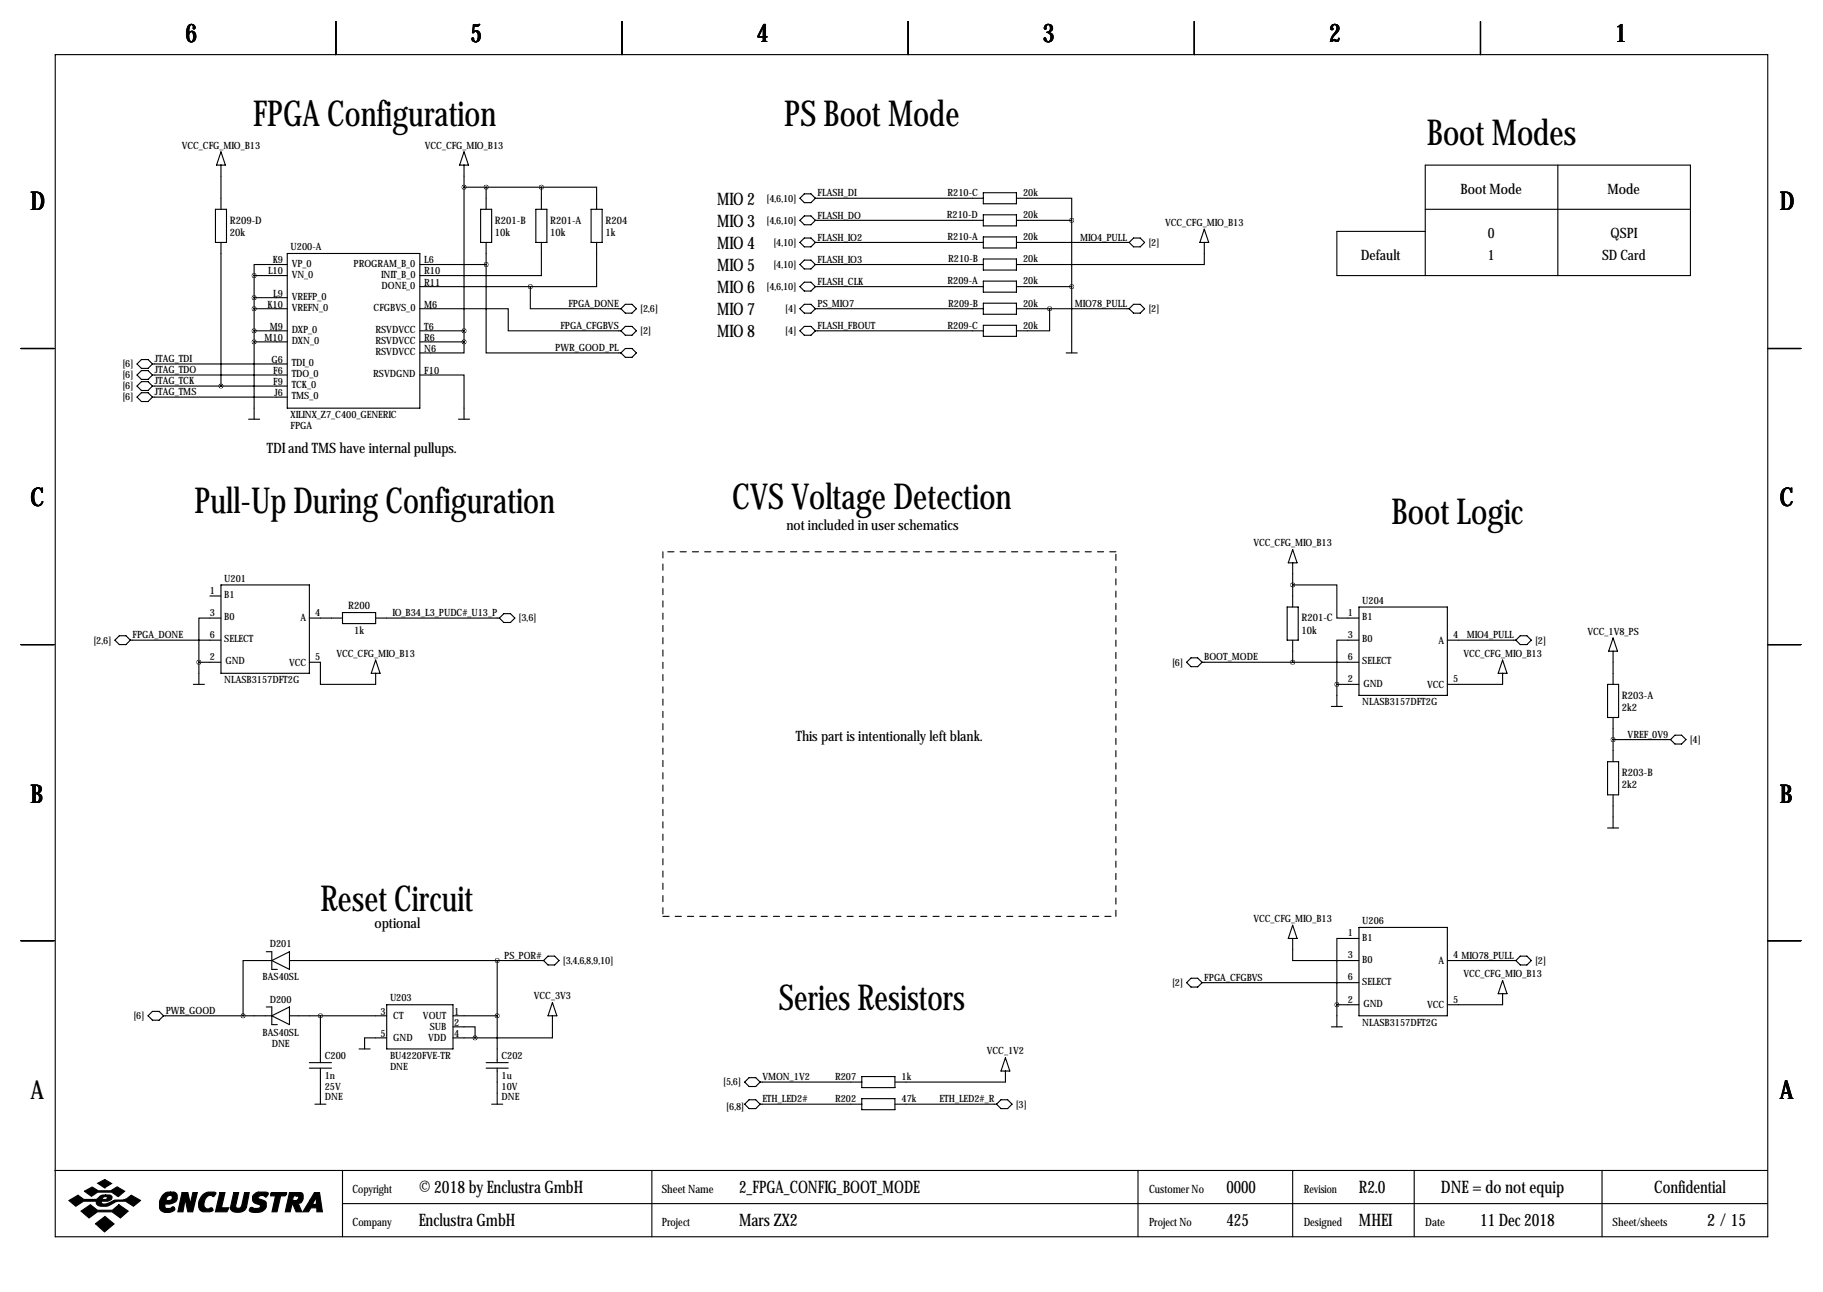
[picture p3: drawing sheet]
<svg xmlns="http://www.w3.org/2000/svg" width="419mm" height="297mm" viewBox="0 0 419 297" stroke-linecap="round" stroke-linejoin="round" font-family="sans-serif">
<g fill="none" stroke="#000" stroke-width=".25">
<path d="M12.7 12.6h393.7v271.7h-393.7zM77.2 4.9v7.7M143 4.9v7.7M208.8 4.9v7.7M274.6 4.9v7.7M340.4 4.9v7.7M50.8 34.9l1 3.1h-2zM50.8 38v10.1M106.7 34.9l1 3.1h-2zM106.7 38v40.6M358.1 38v25.4M49.5 48.1h2.6v7.6h-2.6z"/>
<path d="M50.8 55.7v33.1M66 58.3h30.5v35.5h-30.5zM106.7 43h17.8M110.5 48.1h2.5v7.6h-2.5zM111.8 43v5.1M111.8 55.7v5.1M123.2 48.1h2.5v7.6h-2.5zM124.5 43h12.7v5.1M124.5 55.7v7.7h-28M124.5 43v5.1M135.9 48.1h2.5v7.6h-2.5zM137.2 55.7v10.2h-15.3"/>
<path d="M184.9 44.6h1.5l1.1 1-1.1 1h-1.5l-1-1zM184.9 49.6h1.5l1.1 1.1-1.1 1h-1.5l-1-1zM184.9 54.7h1.5l1.1 1-1.1 1.1h-1.5l-1-1.1zM184.9 59.8h1.5l1.1 1-1.1 1h-1.5l-1-1zM187.5 55.7h38.6M187.5 45.6h38.6M187.5 50.7h38.6M226.1 44.3h7.6v2.5h-7.6zM226.1 49.4h7.6v2.5h-7.6zM226.1 54.5h7.6v2.5h-7.6zM226.1 59.5h7.6v2.6h-7.6zM233.7 45.6h12.7v5.1"/>
<path d="M233.7 55.7h25.9M233.7 50.7h12.7M246.4 50.7v30.4M260.6 54.7h1.5l1 1-1 1.1h-1.5l-1-1.1zM276.9 55.7v5.1h-43.2M276.9 52.7l1 3h-2.1zM327.7 48.1h60.9M327.7 53.2h-20.4v10.2h81.3v-25.4h-60.9v25.4M58.4 63.4h7.6M58.4 71h7.6M58.4 76.1h7.6M58.4 68.4h7.6"/>
<path d="M58.4 78.6h7.6M58.4 63.4v33M66 60.8h-7.6v2.6M96.5 71h20.3v5.1h25.9M96.5 65.9h25.4M96.5 76.1h10.2M96.5 60.8h15.3M96.5 78.6h10.2M106.7 78.6v2.5h-10.2M111.8 60.8v20.3h30.9M121.9 65.9v5.1h20.8M143.8 70h1.5l1 1-1 1h-1.5l-1.1-1z"/>
<path d="M143.8 75h1.5l1 1.1-1 1h-1.5l-1.1-1zM184.9 64.9h1.5l1.1 1-1.1 1h-1.5l-1-1zM184.9 70h1.5l1.1 1-1.1 1h-1.5l-1-1zM184.9 75h1.5l1.1 1.1-1.1 1h-1.5l-1-1zM187.5 65.9h38.6M187.5 71h38.6M187.5 76.1h38.6M187.5 60.8h38.6M226.1 64.6h7.6v2.6h-7.6zM226.1 69.7h7.6v2.5h-7.6zM226.1 74.8h7.6v2.5h-7.6zM233.7 65.9h12.7"/>
<path d="M233.7 71h25.9M241.3 71v5.1h-7.6M260.6 70h1.5l1 1-1 1h-1.5l-1-1zM4.8 80.1h7.6M31.5 88.8l1-1.1h1.5l1.1 1.1-1.1 1h-1.5zM31.5 83.7l1-1h1.5l1.1 1-1.1 1h-1.5zM31.5 91.3l1-1h1.5l1.1 1-1.1 1h-1.5zM31.5 86.2l1-1h1.5l1.1 1-1.1 1h-1.5zM35.1 83.7h30.9M35.1 86.2h30.9M35.1 88.8h30.9M35.1 91.3h30.9"/>
<path d="M57.1 96.4h2.6M96.5 86.2h10.2v10.2M105.4 96.4h2.5M143.8 80.1h1.5l1 1-1 1.1h-1.5l-1.1-1.1zM245.1 81.1h2.5M406.4 80.1h7.6M48.3 137h2.5M50.8 134.5h20.3v20.3h-20.3zM295.9 139.6h2.5v7.6h-2.5zM297.2 134.5h10.1v7.6h5.1M297.2 129.4v10.2M297.2 126.4l1 3h-2z"/>
<path d="M312.4 139.6h20.3v20.3h-20.3zM4.8 148.2h7.6M26.4 147.2l1-1h1.6l1 1-1 1h-1.6zM30 147.2h20.8M44.4 157.3h2.6M45.7 152.3h5.1M45.7 152.3v5M50.8 142.1h-5.1v10.2M71.1 152.3h2.6v5h12.7v-2.5M71.1 142.1h7.6M78.7 140.8h7.7v2.6h-7.7zM86.4 142.1h28.4"/>
<path d="M86.4 151.8l1 3h-2.1zM114.8 142.1l1-1h1.5l1.1 1-1.1 1h-1.5zM273.8 151.2h1.5l1.1 1.1-1.1 1h-1.5l-1-1zM276.4 152.3h36M297.2 147.2v5.1M307.3 157.3v5.1M307.3 157.3h5.1M312.4 147.2h-5.1v10.1M332.7 147.2h15.8M345.4 154.8v2.5h-12.7M345.4 151.8l1.1 3h-2.1zM349.5 146.2h1.5l1 1-1 1h-1.5l-1-1z"/>
<path d="M369.6 157.3h2.5v7.7h-2.5zM370.8 149.7v7.6M370.8 146.7l1.1 3h-2.1zM406.4 148.2h7.6M306.1 162.4h2.5M369.6 175.1h2.5v7.6h-2.5zM370.8 165v10.1M370.8 170h13.2M385.1 169h1.5l1 1-1 1.1h-1.5l-1.1-1.1zM369.6 190.4h2.5M370.8 182.7v7.7M4.8 216.3h7.6"/>
<path d="M61.2 218.8h1.3v4.1h1.3M126 219.8h1.5l1 1-1 1.1h-1.5l-1-1.1zM297.2 215.8v5h15.2M297.2 212.7l1 3.1h-2zM312.4 215.8h-5.1v15.2M312.4 213.2h20.3v20.3h-20.3zM349.5 219.8h1.5l1 1-1 1.1h-1.5l-1-1.1zM406.4 216.3h7.6M35.1 232.5h1.5l1 1-1 1.1h-1.5l-1.1-1.1zM37.6 233.5h24.9M61.2 231.5h1.3v4.1h1.3M62.5 220.8h-6.6v12.7"/>
<path d="M62.5 220.8l4-2v4.1zM62.5 233.5l4-2v4.1zM66.5 233.5h22.4M66.5 220.8h58.5M73.7 233.5v10.8M88.9 231h15.2v10.2h-15.2zM88.9 238.6h-5.1v2.6M104.1 236.1h5.1v2.5M104.1 233.5h10.2M104.1 238.6h5.1M114.3 220.8v23.5M127 233.5v5.1h-17.8"/>
<path d="M127 230.5l1 3h-2zM273.8 224.9h1.5l1.1 1-1.1 1h-1.5l-1-1zM276.4 225.9h36M306.1 236.1h2.5M307.3 231v5.1M307.3 231h5.1M332.7 220.8h15.8M345.4 228.5v2.5h-12.7M345.4 225.4l1.1 3.1h-2.1zM71.1 244.3h5.1M71.1 245.6h5.1M72.4 253.9h2.5"/>
<path d="M73.7 245.6v8.3M82.5 241.2h2.6M111.8 244.3h5M111.8 245.6h5M113 253.9h2.6M114.3 245.6v8.3M171.2 248.8l1-1h1.5l1.1 1-1.1 1h-1.5zM171.2 253.9l1-1.1h1.5l1.1 1.1-1.1 1h-1.5zM174.8 248.8h23.3M174.8 253.9h23.3M198.1 247.5h7.6v2.5h-7.6zM198.1 252.6h7.6v2.5h-7.6z"/>
<path d="M205.7 253.9h23.4M229.1 253.9l1-1.1h1.5l1.1 1.1-1.1 1h-1.5zM231.1 246.2v2.6h-25.4M231.1 243.2l1.1 3h-2.1zM12.6 269.1h393.7M78.7 269.1v15.2M78.7 276.7h327.6M149.9 269.1v15.2M261.6 269.1v15.2M297.2 269.1v15.2M325.1 269.1v15.2M368.3 269.1v15.2"/>
</g>
<g fill="#000" stroke="#000" stroke-width=".25">
<path d="M15.8 276l2.1-1.2 1.4 1h2.8l.3-.2a1.77 1.77 0 0 1 1.9-.9v.4l-.6 .2-.2 .5h.9l.3-.6-.4-.1v-.4h.9a.59 .59 0 0 1 .6 .7l-.2 .4-.8 .4h-1.4l-.1 .1 .1 .4a3.2 3.2 0 0 0 2.7-.7l.3-.1a4 4 0 0 0 3.8-1.1l2.1 1.2-1.6 1.3a4 4 0 0 0-5.5-.2 2.66 2.66 0 0 1-2.9-.2l-.1-.7h-3l-1.8 1.1zM19.4 273.9l1.8-1 1.4 .9h2.9l1.4-.9 1.8 1-1.5 1.2-1.5-1h-3.2l-1.5 .9zM22.5 272l1.6-.8 1.6 .9-1.6 1zM18.6 278.4l2.2-1.4 1.6 1.2h3.5l1.4-1.2 2.2 1.4-1.8 1.6-1.9-1.4h-3.4l-1.9 1.4zM37.4 274.7a1.75 1.75 0 0 1 1.8-.6v.7a.82 .82 0 0 0-.8 1.2h.6a.6 .6 0 0 0 .6-.5 .6 .6 0 0 0-.4-.7v-.7h.8l.5 .3a1.61 1.61 0 0 1 0 1.7 1.61 1.61 0 0 1-1.5 .7h-1v.9l.2 .1h.9l.7-.4 .4 .4a1.06 1.06 0 0 1-1.3 1 1.82 1.82 0 0 1-2.2-1.1 3.5 3.5 0 0 1 .7-3zM41.9 274.2h1.3l.5 2.6 .6-2.6h1.1l-1.1 4.4h-1.1l-.6-2.9-.5 2.9h-1.2zM46.7 274.6a2.78 2.78 0 0 1 2.9-.4l-.4 .9a1.32 1.32 0 0 0-2.1 .8l-.2 .8a.98 .98 0 0 0 1.1 1.2 .55 .55 0 0 1 .6-.2 .55 .55 0 0 1 .4 .6l-.7 .3-1.8-.1a1.79 1.79 0 0 1-.8-2.3zM50.5 274.2h1.2l-.8 3.5h1.7l-.4 .9h-2.7zM53.7 274.2h1.2l-.7 3.1a.73 .73 0 0 0 .7 .5 .73 .73 0 0 0 .7-.6l.6-3h1.1l-.7 3.4a2.28 2.28 0 0 1-3.6 .4v-.4zM58.3 274.7l.8-.6h2.1l.5 .2v.2l-.6 .7a.96 .96 0 0 0-1-.4 .96 .96 0 0 0-.8 .6l1.7 .8a1.71 1.71 0 0 1-.1 1.8 1.71 1.71 0 0 1-1.7 .8l-1.4-.2a.51 .51 0 0 1-.4-.7 .51 .51 0 0 1 .8-.2l1 .1a.52 .52 0 0 0 .6-.2 .52 .52 0 0 0-.2-.7 1.39 1.39 0 0 1-1.4-.6 1.39 1.39 0 0 1 .1-1.6zM62.2 274.4l.2-.2h3.5l-.1 .4-.3 .3h-1l-.8 3.7h-1.2l.8-3.7h-1.1zM66.5 274.2h1.7v.7h-.7l-.2 1.1h.9l.3-.3a.44 .44 0 0 0 .1-.5 .44 .44 0 0 0-.4-.3v-.7h1l.3 .2 .2 .3v.9a1.03 1.03 0 0 1-1.2 1l.9 2h-1.3l-.8-1.8h-.1l-.5 1.8h-1.1z"/>
<path d="M72.3 274.2h1.2l.6 4.4h-1.3v-.9h-1.3l-.6 .9h-1.3l1.7-2.7h1l-.4 .8 .2 .2h.4l.2-.2v-1.5l-.4 .7h-1zM21.9 281.3l2.2-1.6 2.1 1.7-2.2 1.8z"/>
</g>
<path d="M152.4 126.9v83.8M256.5 126.9h-104.1M152.4 210.7h104.1M256.5 210.7v-83.8" fill="none" stroke="#000" stroke-width=".25" stroke-dasharray="1.4 1.4"/>
<path d="M58.4 78.6a.05 .05 0 0 0 .1 0 .05 .05 0 0 0-.1 0zM106.6 43a.05 .05 0 0 0 .1 0 .05 .05 0 0 0-.1 0zM124.4 43a.05 .05 0 0 0 .1 0 .05 .05 0 0 0-.1 0zM106.6 76.1a.05 .05 0 0 0 .1 0 .05 .05 0 0 0-.1 0zM106.6 78.6a.05 .05 0 0 0 .1 0 .05 .05 0 0 0-.1 0zM246.3 65.9a.05 .05 0 0 0 .1 0 .05 .05 0 0 0-.1 0zM111.7 43a.05 .05 0 0 0 .1 0 .05 .05 0 0 0-.1 0zM297.1 152.3a.05 .05 0 0 0 .1 0 .05 .05 0 0 0-.1 0zM307.3 157.3a.05 .05 0 0 0 .1 0 .05 .05 0 0 0-.1 0zM297.1 134.5a.05 .05 0 0 0 .1 0 .05 .05 0 0 0-.1 0zM246.3 50.7a.05 .05 0 0 0 .1 0 .05 .05 0 0 0-.1 0zM370.8 170a.05 .05 0 0 0 .1 0 .05 .05 0 0 0-.1 0zM109.2 238.6a.05 .05 0 0 0 .1 0 .05 .05 0 0 0-.1 0zM73.6 233.5a.05 .05 0 0 0 .1 0 .05 .05 0 0 0-.1 0zM58.4 76.1a.05 .05 0 0 0 .1 0 .05 .05 0 0 0-.1 0zM58.4 71a.05 .05 0 0 0 .1 0 .05 .05 0 0 0-.1 0zM58.4 68.4a.05 .05 0 0 0 .1 0 .05 .05 0 0 0-.1 0zM58.4 63.4a.05 .05 0 0 0 .1 0 .05 .05 0 0 0-.1 0zM307.3 231a.05 .05 0 0 0 .1 0 .05 .05 0 0 0-.1 0zM45.7 152.3a.05 .05 0 0 0 .1 0 .05 .05 0 0 0-.1 0zM55.8 233.5a.05 .05 0 0 0 .1 0 .05 .05 0 0 0-.1 0zM111.7 60.8a.05 .05 0 0 0 .1 0 .05 .05 0 0 0-.1 0zM121.9 65.9a.05 .05 0 0 0 .1 0 .05 .05 0 0 0-.1 0z" fill="#000" stroke="#000" stroke-width="1"/>
<g font-size="8.2">
<text x="58.2" y="29.1">FPGA Configuration</text>
<text x="180.3" y="29.1">PS Boot Mode</text>
<text x="328" y="33.3">Boot Modes</text>
<text x="44.7" y="118">Pull-Up During Configuration</text>
<text x="168.4" y="117.1">CVS Voltage Detection</text>
<text x="319.9" y="120.5">Boot Logic</text>
<text x="73.7" y="209.4">Reset Circuit</text>
<text x="179" y="232.3">Series Resistors</text>
</g>
<g font-size="5.9">
<text x="42.7" y="9.8">6</text>
<text x="108.2" y="9.8">5</text>
<text x="174" y="9.8">4</text>
<text x="239.8" y="9.8">3</text>
<text x="305.6" y="9.8">2</text>
<text x="371.3" y="9.8">1</text>
<text x="7" y="48.4">D</text>
<text x="409.2" y="48.4">D</text>
<text x="7" y="116.4">C</text>
<text x="409.2" y="116.4">C</text>
<text x="7" y="184.5">B</text>
<text x="409.2" y="184.5">B</text>
<text x="7" y="252.6">A</text>
<text x="409.2" y="252.6">A</text>
</g>
<g font-size="4">
<text x="164.9" y="47.1">MIO 2</text>
<text x="164.9" y="52.1">MIO 3</text>
<text x="164.9" y="57.2">MIO 4</text>
<text x="164.9" y="62.3">MIO 5</text>
<text x="164.9" y="67.4">MIO 6</text>
<text x="164.9" y="72.5">MIO 7</text>
<text x="164.9" y="77.5">MIO 8</text>
<text x="96.3" y="274.2">© 2018 by Enclustra GmbH</text>
<text x="169.9" y="274.2">2_FPGA_CONFIG_BOOT_MODE</text>
<text x="281.9" y="274.2">0000</text>
<text x="312.4" y="274.2">R2.0</text>
<text x="331.3" y="274.2">DNE = do not equip</text>
<text x="380.3" y="274.2">Confidential</text>
<text x="96.3" y="281.8">Enclustra GmbH</text>
<text x="169.9" y="281.8">Mars ZX2</text>
<text x="281.9" y="281.8">425</text>
<text x="312.4" y="281.8">MHEI</text>
<text x="340.3" y="281.8">11 Dec 2018</text>
<text x="392.5" y="281.8">2 /15</text>
</g>
<g font-size="3.3">
<text x="335.8" y="44.6">Boot Mode</text>
<text x="369.6" y="44.6">Mode</text>
<text x="312.9" y="59.8">Default</text>
<text x="342" y="59.8">1</text>
<text x="342" y="54.7">0</text>
<text x="368.3" y="59.8">SD Card</text>
<text x="370.3" y="54.7">QSPI</text>
<text x="61.3" y="104.2">TDI and TMS have internal pullups.</text>
<text x="180.8" y="121.9">not included in user schematics</text>
<text x="182.9" y="170.3">This part is intentionally left blank.</text>
<text x="86.1" y="213.4">optional</text>
</g>
<g font-size="2.6">
<text x="81" y="274.2">Copyright</text>
<text x="152.1" y="274.2">Sheet Name</text>
<text x="264.2" y="274.2">Customer No</text>
<text x="299.7" y="274.2">Revision</text>
<text x="81" y="281.8">Company</text>
<text x="152.1" y="281.8">Project</text>
<text x="264.2" y="281.8">Project No</text>
<text x="299.7" y="281.8">Designed</text>
<text x="327.7" y="281.8">Date</text>
<text x="370.7" y="281.8">Sheet/sheets</text>
</g>
<g font-size="2.4">
<text x="52.8" y="51.4">R209-D</text>
<text x="113.8" y="51.4">R201-B</text>
<text x="126.5" y="51.4">R201-A</text>
<text x="139.2" y="51.4">R204</text>
<text x="52.8" y="54.3">20k</text>
<text x="113.8" y="54.3">10k</text>
<text x="126.5" y="54.3">10k</text>
<text x="139.2" y="54.3">1k</text>
<text x="80.1" y="140.1">R200</text>
<text x="299.2" y="142.9">R201-C</text>
<text x="81.4" y="145.7">1k</text>
<text x="299.2" y="145.7">10k</text>
<text x="372.9" y="160.6">R203-A</text>
<text x="372.9" y="163.5">2k2</text>
<text x="372.9" y="178.4">R203-B</text>
<text x="372.9" y="181.3">2k2</text>
</g>
<g font-size="2.3">
<text x="41.8" y="34.1">VCC_CFG_MIO_B13</text>
<text x="97.7" y="34.1">VCC_CFG_MIO_B13</text>
<text x="176.2" y="46.3">[4,6,10]</text>
<text x="188" y="45.2">FLASH_DI</text>
<text x="217.8" y="45.1">R210-C</text>
<text x="235.2" y="45.1">20k</text>
<text x="176.2" y="51.4">[4,6,10]</text>
<text x="188" y="50.3">FLASH_DO</text>
<text x="217.7" y="50.2">R210-D</text>
<text x="235.2" y="50.2">20k</text>
<text x="267.8" y="51.9">VCC_CFG_MIO_B13</text>
<text x="66.8" y="57.5">U200-A</text>
<text x="177.8" y="56.5">[4,10]</text>
<text x="188" y="55.3">FLASH_IO2</text>
<text x="217.8" y="55.2">R210-A</text>
<text x="235.2" y="55.2">20k</text>
<text x="248.3" y="55.3">MIO4_PULL</text>
<text x="264" y="56.5">[2]</text>
<text x="61.6" y="63.1">L10</text>
<text x="62.7" y="60.6">K9</text>
<text x="67.1" y="61.3">VP_0</text>
<text x="67.1" y="63.9">VN_0</text>
<text x="81.3" y="61.3">PROGRAM_B_0</text>
<text x="87.6" y="63.9">INIT_B_0</text>
<text x="97.5" y="60.6">L6</text>
<text x="97.5" y="63.1">R10</text>
<text x="97.5" y="65.6">R11</text>
<text x="177.8" y="61.6">[4,10]</text>
<text x="188" y="60.4">FLASH_IO3</text>
<text x="188" y="65.5">FLASH_CLK</text>
<text x="217.8" y="65.4">R209-A</text>
<text x="218" y="60.3">R210-B</text>
<text x="235.2" y="65.4">20k</text>
<text x="235.2" y="60.3">20k</text>
<text x="61.5" y="70.7">K10</text>
<text x="62.8" y="68.2">L9</text>
<text x="67.1" y="69">VREFP_0</text>
<text x="67.1" y="71.5">VREFN_0</text>
<text x="85.9" y="71.5">CFGBVS_0</text>
<text x="87.7" y="66.4">DONE_0</text>
<text x="97.5" y="70.7">M6</text>
<text x="130.7" y="70.6">FPGA_DONE</text>
<text x="147.2" y="71.7">[2,6]</text>
<text x="176.2" y="66.7">[4,6,10]</text>
<text x="180.5" y="71.7">[4]</text>
<text x="188" y="70.6">PS_MIO7</text>
<text x="218" y="70.5">R209-B</text>
<text x="235.2" y="70.5">20k</text>
<text x="247.1" y="70.6">MIO78_PULL</text>
<text x="264" y="71.7">[2]</text>
<text x="62" y="75.8">M9</text>
<text x="67.1" y="76.6">DXP_0</text>
<text x="86.3" y="76.6">RSVDVCC</text>
<text x="97.5" y="75.8">T6</text>
<text x="128.8" y="75.7">FPGA_CFGBVS</text>
<text x="147.2" y="76.8">[2]</text>
<text x="180.5" y="76.8">[4]</text>
<text x="188" y="75.7">FLASH_FBOUT</text>
<text x="217.8" y="75.6">R209-C</text>
<text x="235.2" y="75.6">20k</text>
<text x="35.6" y="83.3">JTAG_TDI</text>
<text x="60.8" y="78.3">M10</text>
<text x="62.4" y="83.4">G6</text>
<text x="67.1" y="79.1">DXN_0</text>
<text x="86.3" y="79.1">RSVDVCC</text>
<text x="86.3" y="81.7">RSVDVCC</text>
<text x="97.5" y="78.3">R6</text>
<text x="97.5" y="80.9">N6</text>
<text x="127.7" y="80.7">PWR_GOOD_PL</text>
<text x="28.1" y="89.5">[6]</text>
<text x="28.1" y="84.4">[6]</text>
<text x="28.1" y="87">[6]</text>
<text x="35.6" y="88.4">JTAG_TCK</text>
<text x="35.6" y="85.8">JTAG_TDO</text>
<text x="62.8" y="86">F6</text>
<text x="62.8" y="88.5">F9</text>
<text x="67.1" y="84.2">TDI_0</text>
<text x="67.1" y="86.7">TDO_0</text>
<text x="67.1" y="89.3">TCK_0</text>
<text x="85.8" y="86.7">RSVDGND</text>
<text x="97.5" y="86">F10</text>
<text x="28.1" y="92.1">[6]</text>
<text x="35.6" y="90.9">JTAG_TMS</text>
<text x="63.1" y="91">J6</text>
<text x="67.1" y="91.8">TMS_0</text>
<text x="66.8" y="96.1">XILINX_Z7_C400_GENERIC</text>
<text x="66.8" y="98.7">FPGA</text>
<text x="288.2" y="125.6">VCC_CFG_MIO_B13</text>
<text x="48.3" y="136.5">1</text>
<text x="51.6" y="137.5">B1</text>
<text x="51.6" y="133.7">U201</text>
<text x="48.3" y="141.6">3</text>
<text x="51.6" y="142.6">B0</text>
<text x="69.1" y="142.9">A</text>
<text x="72.5" y="141.6">4</text>
<text x="90.2" y="141.7">IO_B34_L3_PUDC#_U13_P</text>
<text x="119.2" y="142.9">[3,6]</text>
<text x="309.9" y="141.6">1</text>
<text x="313.2" y="142.6">B1</text>
<text x="313.2" y="138.8">U204</text>
<text x="21.5" y="147.9">[2,6]</text>
<text x="30.5" y="146.8">FPGA_DONE</text>
<text x="48.3" y="146.7">6</text>
<text x="51.6" y="147.7">SELECT</text>
<text x="309.9" y="146.7">3</text>
<text x="313.2" y="147.7">B0</text>
<text x="330.7" y="147.9">A</text>
<text x="334.1" y="146.7">4</text>
<text x="337.2" y="146.8">MIO4_PULL</text>
<text x="352.9" y="147.9">[2]</text>
<text x="364.9" y="145.9">VCC_1V8_PS</text>
<text x="48.3" y="151.8">2</text>
<text x="51.8" y="152.8">GND</text>
<text x="66.4" y="153">VCC</text>
<text x="72.5" y="151.8">5</text>
<text x="77.3" y="151">VCC_CFG_MIO_B13</text>
<text x="269.4" y="153">[6]</text>
<text x="276.9" y="151.9">BOOT_MODE</text>
<text x="309.9" y="151.8">6</text>
<text x="313.2" y="152.8">SELECT</text>
<text x="336.4" y="151">VCC_CFG_MIO_B13</text>
<text x="51.6" y="157.1">NLASB3157DFT2G</text>
<text x="309.9" y="156.8">2</text>
<text x="313.4" y="157.9">GND</text>
<text x="328.1" y="158.1">VCC</text>
<text x="334.1" y="156.8">5</text>
<text x="313.2" y="162.2">NLASB3157DFT2G</text>
<text x="374.2" y="169.6">VREF_0V9</text>
<text x="388.5" y="170.8">[4]</text>
<text x="288.2" y="211.9">VCC_CFG_MIO_B13</text>
<text x="309.9" y="215.3">1</text>
<text x="313.2" y="212.5">U206</text>
<text x="62" y="217.8">D201</text>
<text x="115.9" y="220.4">PS_POR#</text>
<text x="129.4" y="221.6">[3,4,6,8,9,10]</text>
<text x="309.9" y="220.3">3</text>
<text x="313.2" y="216.3">B1</text>
<text x="313.2" y="221.4">B0</text>
<text x="330.7" y="221.6">A</text>
<text x="334.1" y="220.3">4 MIO78_PULL</text>
<text x="352.9" y="221.6">[2]</text>
<text x="60.4" y="225.4">BAS40SL</text>
<text x="269.4" y="226.7">[2]</text>
<text x="276.9" y="225.5">FPGA_CFGBVS</text>
<text x="309.9" y="225.4">6</text>
<text x="313.2" y="226.4">SELECT</text>
<text x="336.4" y="224.6">VCC_CFG_MIO_B13</text>
<text x="38.1" y="233.1">PWR_GOOD</text>
<text x="62" y="230.5">D200</text>
<text x="87.5" y="233.3">3</text>
<text x="89.7" y="230.2">U203</text>
<text x="104.4" y="233.3">1</text>
<text x="122.7" y="229.7">VCC_3V3</text>
<text x="309.9" y="230.5">2</text>
<text x="313.4" y="231.5">GND</text>
<text x="328.1" y="231.8">VCC</text>
<text x="334.1" y="230.5">5</text>
<text x="30.7" y="234.3">[6]</text>
<text x="60.4" y="238.1">BAS40SL</text>
<text x="87.5" y="238.4">5</text>
<text x="90.4" y="234.3">CT</text>
<text x="90.4" y="239.4">GND</text>
<text x="97.2" y="234.3">VOUT</text>
<text x="98.5" y="239.4">VDD</text>
<text x="98.8" y="236.8">SUB</text>
<text x="104.4" y="235.8">2</text>
<text x="104.4" y="238.4">4</text>
<text x="313.2" y="235.8">NLASB3157DFT2G</text>
<text x="62.5" y="240.7">DNE</text>
<text x="74.7" y="243.4">C200</text>
<text x="89.7" y="243.5">BU4220FVE-TR</text>
<text x="89.7" y="246">DNE</text>
<text x="115.3" y="243.4">C202</text>
<text x="226.9" y="242.4">VCC_1V2</text>
<text x="74.7" y="248">1n</text>
<text x="74.7" y="250.6">25V</text>
<text x="115.3" y="248">1u</text>
<text x="115.3" y="250.6">10V</text>
<text x="166.3" y="249.5">[5,6]</text>
<text x="175.3" y="248.4">VMON_1V2</text>
<text x="192" y="248.3">R207</text>
<text x="207.3" y="248.3">1k</text>
<text x="74.7" y="252.9">DNE</text>
<text x="115.3" y="252.9">DNE</text>
<text x="167" y="255.1">[6,8]</text>
<text x="175.3" y="253.5">ETH_LED2#</text>
<text x="192" y="253.4">R202</text>
<text x="207.3" y="253.4">47k</text>
<text x="216" y="253.5">ETH_LED2#_R</text>
<text x="233.5" y="254.6">[3]</text>
</g>
</svg>
